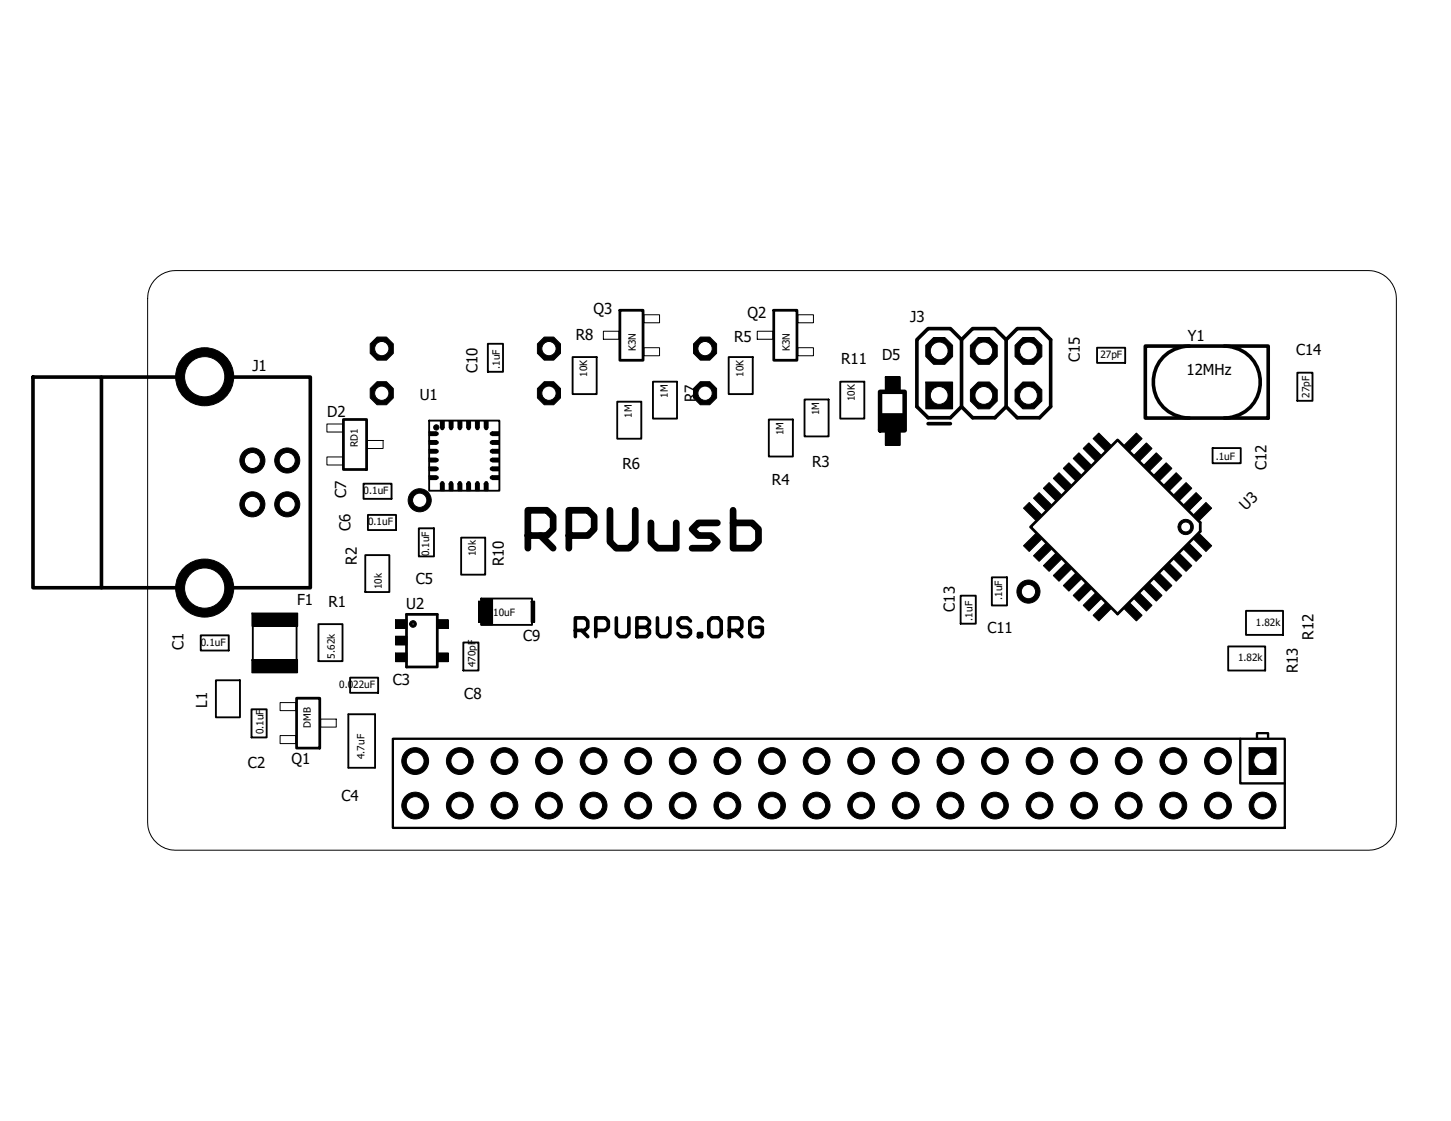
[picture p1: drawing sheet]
<svg xmlns="http://www.w3.org/2000/svg" width="279mm" height="216mm" viewBox="0 0 279 216" stroke-linecap="round" stroke-linejoin="round" font-family="sans-serif">
<path d="M6 51.8l267.4 112.3M273.4 51.8l-267.4 112.3" fill="none" stroke="#fff" stroke-width=".19"/>
<path d="M117.5 98.3v6.1l1.2 1.2h2.4l1.2-1.2v-6.1M141.2 98.3v7.3h3.6l1.3-1.2v-2.5l-1.3-1.2h-3.6M101.6 103.1h3.7l1.2-1.2v-2.4l-1.2-1.2h-3.7v7.3M104.1 103.1l2.4 2.5M109.5 103.1h3.7l1.2-1.2v-2.4l-1.2-1.2h-3.7v7.3M125.3 100.7v3.7l1.3 1.2h3.6v-4.9M138.1 100.7h-3.6l-1.2 1.2 1.2 1.2h2.4l1.2 1.3-1.2 1.2h-3.6" fill="none" stroke="#000" stroke-width="1.3"/>
<g fill="none" stroke="#000" stroke-width=".7">
<path d="M6.3 72.6h13.2v40.6h-13.2zM19.5 72.6h40.3v40.6h-40.3M176.6 65.4l2.1-2.1h4.3l2.1 2.1 2.2-2.1h4.3l2.1 2.1 2.2-2.1h4.3l2.1 2.1v12.9l-2.1 2.2h-4.3l-2.2-2.2-2.1 2.2h-4.3l-2.2-2.2-2.1 2.2h-4.3l-2.1-2.2zM185.1 65.4v12.9M193.7 65.4v12.9M220.5 66.7h23.7v13.8h-23.7zM229 66.7a6.9 6.9 0 0 0-6.9 6.9 6.9 6.9 0 0 0 6.9 6.9M235.8 66.7a6.9 6.9 0 0 1 6.9 6.9 6.9 6.9 0 0 1-6.9 6.9M178.7 81.6h4.3M118.7 119v3l.6 .6h1.2l.6-.6v-3M122.6 119h1.8l.7 .6v.6l-.7 .6 .7 .6v.6l-.7 .6h-1.8zM126.6 119v3l.6 .6h1.2l.6-.6v-3"/>
<path d="M132.9 119.6l-.5-.6h-1.3l-.5 .6v.6l.5 .6h1.3l.5 .6v.6l-.5 .6h-1.3l-.5-.6M137.1 119h1.2l.6 .6v2.4l-.6 .6h-1.2l-.6-.6v-2.4zM146.8 119.6l-.6-.6h-1.2l-.6 .6v2.4l.6 .6h1.2l.6-.6v-1.2h-1.2M110.8 121.4h1.8l.6-.6v-1.2l-.6-.6h-1.8v3.6M112 121.4l1.2 1.2M114.7 121.4h1.8l.6-.6v-1.2l-.6-.6h-1.8v3.6M122.6 120.8h1.8M134.5 122h.6v.6h-.6zM140.4 121.4h1.8l.6-.6v-1.2l-.6-.6h-1.8v3.6M141.6 121.4l1.2 1.2"/>
</g>
<g fill="none" stroke="#000" stroke-width=".36">
<path d="M93.9 66.2h3v5.4h-3zM110.3 68.8h4.6v7.1h-4.6zM118.9 77.4h4.6v7.1h-4.6zM125.7 73.5h4.7v7.1h-4.7zM140.3 68.8h4.6v7.1h-4.6zM154.9 76.9h4.7v7.2h-4.7zM161.8 73.5h4.6v7.1h-4.6zM211.2 67h5.5v2.9h-5.5zM249.8 71.8h2.9v5.4h-2.9zM70 93.2h5.4v2.9h-5.4zM70.8 99.2h5.5v2.9h-5.5zM82.6 81h13.6v13.5h-13.6z"/>
<path d="M148 80.8h4.7v7.1h-4.7zM233.5 86.3h5.4v2.9h-5.4zM70.3 106.9h4.7v7.1h-4.7zM80.6 101.7h3v5.5h-3zM88.8 103.5h4.6v7.2h-4.6zM92.6 115.3h9.8v5.1h-9.8zM185 114.7h2.9v5.4h-2.9zM191 111.2h2.9v5.4h-2.9zM239.9 117.6h7.2v4.7h-7.2zM38.7 122.4h5.3v2.9h-5.3zM41.6 131h4.6v7.2h-4.6zM48.4 136.6h3v5.4h-3z"/>
<path d="M48.7 120.6v6.5M57.1 120.6v6.5M61.3 120.2h4.7v7.1h-4.7zM67.1 137.6h5.1v10.3h-5.1zM67.4 130.5h5.4v2.9h-5.4zM89.2 123.7h2.9v5.4h-2.9zM236.5 124.5h7.1v4.6h-7.1z"/>
</g>
<g fill="#000">
<path d="M169.5 79.7h4.5v3h-4.5zM170.5 72.6h2.9v2.5h-2.9zM178.3 73.6h5.1v5.1h-5.1zM82.6 88.2h1.4v.8h-1.4zM82.6 84.8h1.4v.8h-1.4zM82.6 83.1h1.4v.8h-1.4zM82.6 89.9h1.4v.8h-1.4zM82.6 91.6h1.4v.8h-1.4zM82.6 86.5h1.4v.8h-1.4zM84.8 93.1h.8v1.4h-.8zM84.8 81h.8v1.4h-.8zM86.5 93.1h.7v1.4h-.7z"/>
<path d="M86.5 81h.7v1.4h-.7zM88.2 93.1h.7v1.4h-.7zM88.2 81h.7v1.4h-.7zM89.9 93.1h.7v1.4h-.7zM89.9 81h.7v1.4h-.7zM91.5 93.1h.8v1.4h-.8zM91.5 81h.8v1.4h-.8zM93.2 93.1h.8v1.4h-.8zM93.2 81h.8v1.4h-.8zM94.8 91.6h1.4v.8h-1.4zM94.8 89.9h1.4v.8h-1.4zM94.8 88.2h1.4v.8h-1.4z"/>
<path d="M94.8 86.5h1.4v.8h-1.4zM94.8 84.8h1.4v.8h-1.4zM94.8 83.1h1.4v.8h-1.4zM170.5 83.2h2.9v2.6h-2.9zM48.5 118.1h8.8v2.5h-8.8zM76.2 119.3h2.2v1.7h-2.2zM84.1 119.3h2.2v1.7h-2.2zM92.1 115.8h.7v4h-.7zM92.6 115.3h2.2v5.1h-2.2zM102.3 115.8h.7v4h-.7zM48.5 127h8.8v2.6h-8.8zM76.2 122.5h2.2v1.7h-2.2z"/>
<path d="M76.2 125.8h2.2v1.6h-2.2zM84.1 125.8h2.2v1.6h-2.2z"/>
</g>
<g fill="none" stroke="#000" stroke-width=".19">
<path d="M116.2 63.8h3v1.5h-3zM124 67h3v1.5h-3zM124 60.6h3v1.6h-3zM145.8 63.8h3v1.5h-3zM153.6 67h3v1.5h-3zM153.6 60.6h3v1.6h-3zM169.5 79.7h4.5v3h-4.5zM169.5 79.7h.1M170.5 72.6h2.9v2.5h-2.9zM170.5 72.6h.1M178.3 73.6h5.1v5.1h-5.1zM178.3 73.6h.1"/>
<path d="M62.9 88h3.1v1.6h-3.1zM62.9 81.7h3.1v1.5h-3.1zM70.8 84.8h3v1.6h-3zM82.6 88.2h1.4v.8h-1.4zM82.6 88.2h.1M82.6 84.8h1.4v.8h-1.4zM82.6 84.8h.1M82.6 83.1h1.4v.8h-1.4zM82.6 83.1h.1M82.6 89.9h1.4v.8h-1.4zM82.6 89.9h.1M82.6 91.6h1.4v.8h-1.4z"/>
<path d="M82.6 91.6h.1M82.6 86.5h1.4v.8h-1.4zM82.6 86.5h.1M84.8 93.1h.8v1.4h-.8zM84.8 93.1h.1M84.8 81h.8v1.4h-.8zM84.8 81h.1M86.5 93.1h.7v1.4h-.7zM86.5 93.1h.1M86.5 81h.7v1.4h-.7zM86.5 81h.1M88.2 93.1h.7v1.4h-.7z"/>
<path d="M88.2 93.1h.1M88.2 81h.7v1.4h-.7zM88.2 81h.1M89.9 93.1h.7v1.4h-.7zM89.9 93.1h.1M89.9 81h.7v1.4h-.7zM89.9 81h.1M91.5 93.1h.8v1.4h-.8zM91.5 93.1h.1M91.5 81h.8v1.4h-.8zM91.5 81h.1M93.2 93.1h.8v1.4h-.8z"/>
<path d="M93.2 93.1h.1M93.2 81h.8v1.4h-.8zM93.2 81h.1M94.8 91.6h1.4v.8h-1.4zM94.8 91.6h.1M94.8 89.9h1.4v.8h-1.4zM94.8 89.9h.1M94.8 88.2h1.4v.8h-1.4zM94.8 88.2h.1M94.8 86.5h1.4v.8h-1.4zM94.8 86.5h.1M94.8 84.8h1.4v.8h-1.4z"/>
<path d="M94.8 84.8h.1M94.8 83.1h1.4v.8h-1.4zM94.8 83.1h.1M170.5 83.2h2.9v2.6h-2.9zM170.5 83.2h.1M197.1 97.9l1.1-1.1 2.4 2.3-1.1 1.1zM199 95.9l1.1-1 2.4 2.3-1.1 1.1zM202 92.9l2.4 2.4-1.1 1.1-2.4-2.4zM202.8 92.1l1.1-1.1 2.4 2.4-1.1 1.1zM204.7 90.2l1.1-1.1 2.4 2.4-1.1 1.1zM206.7 88.3l1.1-1.1 2.3 2.4-1.1 1.1zM208.6 86.4l1.1-1.1 2.3 2.4-1.1 1.1z"/>
<path d="M210.5 84.5l1.1-1.1 2.3 2.3-1 1.1zM216.5 85.7l2.3-2.3 1.1 1.1-2.3 2.3zM220.3 89.6l2.4-2.4 1.1 1.1-2.4 2.4zM220.7 85.3l1.1 1.1-2.3 2.4-1.1-1.1zM222.2 91.5l2.4-2.4 1.1 1.1-2.4 2.4zM226 95.3l2.4-2.4 1.1 1.1-2.4 2.4zM226.5 91l1.1 1.1-2.4 2.4-1.1-1.1zM227.9 97.2l2.4-2.3 1.1 1-2.4 2.4zM229.8 99.1l2.4-2.3 1.1 1.1-2.4 2.3zM48.5 118.1h8.8v2.5h-8.8zM48.5 118.1h.1M76.2 119.3h2.2v1.7h-2.2z"/>
<path d="M76.2 119.3h.1M79.1 119.7a.65 .65 0 0 1 1 .2 .65 .65 0 0 1-.4 .9 .65 .65 0 0 1-.8-.6h.4a.21 .21 0 0 1 .3-.2 .21 .21 0 0 1 .1 .3 .21 .21 0 0 1-.4 0l-.4-.1zM84.1 119.3h2.2v1.7h-2.2zM84.1 119.3h.1M92.1 115.8h.7v4h-.7zM92.1 115.8h.1M92.6 115.3h2.2v5.1h-2.2zM92.6 115.3h.1M102.3 115.8h.7v4h-.7zM102.3 115.8h.1M197.1 105.1l2.4-2.3 1.1 1-2.4 2.4zM199 107l2.4-2.3 1.1 1.1-2.4 2.3z"/>
<path d="M202.8 110.8l2.4-2.3 1.1 1.1-2.4 2.4zM203.3 106.6l1.1 1.1-2.4 2.3-1.1-1.1zM206.7 114.7l2.3-2.4 1.1 1.1-2.3 2.4zM207.1 110.4l1.1 1.1-2.4 2.4-1.1-1.1zM208.6 116.6l2.3-2.4 1.1 1.1-2.3 2.4zM210.5 118.5l2.4-2.4 1 1.1-2.3 2.4zM217.6 116.1l2.3 2.4-1.1 1.1-2.3-2.4zM218.4 115.3l1.1-1.1 2.3 2.4-1.1 1.1zM220.3 113.4l1.1-1.1 2.4 2.4-1.1 1.1zM223.3 110.4l2.4 2.4-1.1 1.1-2.4-2.4zM224.1 109.6l1.1-1.1 2.4 2.3-1.1 1.2zM226 107.7l1.1-1.1 2.4 2.3-1.1 1.1z"/>
<path d="M227.4 100.4a1.47 1.47 0 0 1 2.2 .5 1.47 1.47 0 0 1-1 2 1.47 1.47 0 0 1-1.8-1.4h.6a.96 .96 0 0 1 1.3-.9 .96 .96 0 0 1 .2 1.6 .96 .96 0 0 1-1.5-.5v-.2h-.6l.2-.7zM229 104.7l2.4 2.3-1.1 1.1-2.4-2.3zM229.8 103.8l1.1-1 2.4 2.3-1.1 1.1zM48.5 127h8.8v2.6h-8.8zM48.5 127h.1M53.9 135.3h3v1.6h-3zM61.7 138.5h3v1.5h-3zM76.2 122.5h2.2v1.7h-2.2zM76.2 122.5h.1M76.2 125.8h2.2v1.6h-2.2zM76.2 125.8h.1M84.1 125.8h2.2v1.6h-2.2z"/>
<path d="M84.1 125.8h.1M53.9 141.7h3v1.5h-3z"/>
<circle cx="84" cy="82.3" r=".51"/>
</g>
<path d="M119.4 59.8h4.4v9.6h-4.4zM149 59.8h4.5v9.6h-4.5zM66.1 80.8h4.5v9.6h-4.5zM78.3 118.3h5.9v10.2h-5.9zM198.4 101.5l16.8-16.8 15.9 15.9v1.7l-15.9 16zM57.1 134.5h4.5v9.6h-4.5z" fill="none" stroke="#000" stroke-width=".53"/>
<g fill="#000">
<path d="M197.1 97.9l1.1-1.1 2.4 2.3-1.1 1.1z" fill-rule="evenodd"/>
<path d="M199 95.9l1.1-1 2.4 2.3-1.1 1.1z" fill-rule="evenodd"/>
<path d="M202 92.9l2.4 2.4-1.1 1.1-2.4-2.4z" fill-rule="evenodd"/>
<path d="M202.8 92.1l1.1-1.1 2.4 2.4-1.1 1.1z" fill-rule="evenodd"/>
<path d="M204.7 90.2l1.1-1.1 2.4 2.4-1.1 1.1z" fill-rule="evenodd"/>
<path d="M206.7 88.3l1.1-1.1 2.3 2.4-1.1 1.1z" fill-rule="evenodd"/>
<path d="M208.6 86.4l1.1-1.1 2.3 2.4-1.1 1.1z" fill-rule="evenodd"/>
<path d="M210.5 84.5l1.1-1.1 2.3 2.3-1 1.1z" fill-rule="evenodd"/>
<path d="M216.5 85.7l2.3-2.3 1.1 1.1-2.3 2.3z" fill-rule="evenodd"/>
<path d="M220.7 85.3l1.1 1.1-2.3 2.4-1.1-1.1z" fill-rule="evenodd"/>
<path d="M220.3 89.6l2.4-2.4 1.1 1.1-2.4 2.4z" fill-rule="evenodd"/>
<path d="M222.2 91.5l2.4-2.4 1.1 1.1-2.4 2.4z" fill-rule="evenodd"/>
<path d="M226.5 91l1.1 1.1-2.4 2.4-1.1-1.1z" fill-rule="evenodd"/>
<path d="M226 95.3l2.4-2.4 1.1 1.1-2.4 2.4z" fill-rule="evenodd"/>
<path d="M227.9 97.2l2.4-2.3 1.1 1-2.4 2.4z" fill-rule="evenodd"/>
<path d="M229.8 99.1l2.4-2.3 1.1 1.1-2.4 2.3z" fill-rule="evenodd"/>
<path d="M197.1 105.1l2.4-2.3 1.1 1-2.4 2.4z" fill-rule="evenodd"/>
<path d="M199 107l2.4-2.3 1.1 1.1-2.4 2.3z" fill-rule="evenodd"/>
<path d="M203.3 106.6l1.1 1.1-2.4 2.3-1.1-1.1z" fill-rule="evenodd"/>
<path d="M202.8 110.8l2.4-2.3 1.1 1.1-2.4 2.4z" fill-rule="evenodd"/>
<path d="M207.1 110.4l1.1 1.1-2.4 2.4-1.1-1.1z" fill-rule="evenodd"/>
<path d="M206.7 114.7l2.3-2.4 1.1 1.1-2.3 2.4z" fill-rule="evenodd"/>
<path d="M208.6 116.6l2.3-2.4 1.1 1.1-2.3 2.4z" fill-rule="evenodd"/>
<path d="M210.5 118.5l2.4-2.4 1 1.1-2.3 2.4z" fill-rule="evenodd"/>
<path d="M217.6 116.1l2.3 2.4-1.1 1.1-2.3-2.4z" fill-rule="evenodd"/>
<path d="M218.4 115.3l1.1-1.1 2.3 2.4-1.1 1.1z" fill-rule="evenodd"/>
<path d="M220.3 113.4l1.1-1.1 2.4 2.4-1.1 1.1z" fill-rule="evenodd"/>
<path d="M223.3 110.4l2.4 2.4-1.1 1.1-2.4-2.4z" fill-rule="evenodd"/>
<path d="M224.1 109.6l1.1-1.1 2.4 2.3-1.1 1.2z" fill-rule="evenodd"/>
<path d="M226 107.7l1.1-1.1 2.4 2.3-1.1 1.1z" fill-rule="evenodd"/>
<path d="M227.4 100.4a1.47 1.47 0 0 1 2.2 .5 1.47 1.47 0 0 1-1 2 1.47 1.47 0 0 1-1.8-1.4h.6a.96 .96 0 0 1 1.3-.9 .96 .96 0 0 1 .2 1.6 .96 .96 0 0 1-1.5-.5v-.2h-.6l.2-.7z" fill-rule="evenodd"/>
<path d="M229 104.7l2.4 2.3-1.1 1.1-2.4-2.3z" fill-rule="evenodd"/>
<path d="M229.8 103.8l1.1-1 2.4 2.3-1.1 1.1z" fill-rule="evenodd"/>
<path d="M79.1 119.7a.65 .65 0 0 1 1 .2 .65 .65 0 0 1-.4 .9 .65 .65 0 0 1-.8-.6h.4a.21 .21 0 0 1 .3-.2 .21 .21 0 0 1 .1 .3 .21 .21 0 0 1-.4 0l-.4-.1z" fill-rule="evenodd"/>
<circle cx="84" cy="82.3" r=".51"/>
</g>
<path d="M169.5 75.5h4.7v7.4h-4.7z" fill="none" stroke="#000" stroke-width=".87"/>
<g fill="none" stroke="#000" stroke-width=".42">
<path d="M84.1 86.7l.2 .2-.2 .2M84.1 85l.2 .2-.2 .2M84.1 83.4l.2 .1-.2 .2M84.1 88.4l.2 .2-.2 .2M84.1 90.1l.2 .2-.2 .2M84.1 91.8l.2 .2-.2 .2M85 82.5l.2 .2 .2-.2M85 93l.2-.1 .2 .1M86.7 82.5l.2 .2 .1-.2M86.7 93l.2-.1 .1 .1M88.4 82.5l.2 .2 .1-.2M88.4 93l.2-.1 .1 .1"/>
<path d="M90.1 82.5l.1 .2 .2-.2M90.1 93l.1-.1 .2 .1M91.7 93l.2-.1 .2 .1M91.7 82.5l.2 .2 .2-.2M93.4 93l.2-.1 .2 .1M93.4 82.5l.2 .2 .2-.2M94.7 91.8l-.2 .2 .2 .2M94.7 90.1l-.2 .2 .2 .2M94.7 88.4l-.2 .2 .2 .2M94.7 86.7l-.2 .2 .2 .2M94.7 85l-.2 .2 .2 .2M94.7 83.4l-.2 .1 .2 .2"/>
</g>
<path d="M75.6 142.3h171.8v17.1h-171.8zM238.8 142.3v8.6h8.6M242 142.3v-1.1h2.2v1.1" fill="none" stroke="#000" stroke-width=".44"/>
<circle cx="180.8" cy="76.2" r="1.72" fill="#fff"/>
<g fill="none" stroke="#000" stroke-width=".19">
<circle cx="180.8" cy="76.2" r="1.72"/>
<circle cx="180.8" cy="67.6" r="2.8"/>
</g>
<circle cx="180.8" cy="67.6" r="2.8" fill="#000"/>
<circle cx="180.8" cy="67.6" r="1.72" fill="#fff"/>
<g fill="none" stroke="#000" stroke-width=".19">
<circle cx="180.8" cy="67.6" r="1.72"/>
<circle cx="189.4" cy="76.2" r="2.8"/>
</g>
<circle cx="189.4" cy="76.2" r="2.8" fill="#000"/>
<circle cx="189.4" cy="76.2" r="1.72" fill="#fff"/>
<g fill="none" stroke="#000" stroke-width=".19">
<circle cx="189.4" cy="76.2" r="1.72"/>
<circle cx="189.4" cy="67.6" r="2.8"/>
</g>
<circle cx="189.4" cy="67.6" r="2.8" fill="#000"/>
<circle cx="189.4" cy="67.6" r="1.72" fill="#fff"/>
<g fill="none" stroke="#000" stroke-width=".19">
<circle cx="189.4" cy="67.6" r="1.72"/>
<circle cx="198" cy="76.2" r="2.8"/>
</g>
<circle cx="198" cy="76.2" r="2.8" fill="#000"/>
<circle cx="198" cy="76.2" r="1.72" fill="#fff"/>
<g fill="none" stroke="#000" stroke-width=".19">
<circle cx="198" cy="76.2" r="1.72"/>
<circle cx="198" cy="67.6" r="2.8"/>
</g>
<circle cx="198" cy="67.6" r="2.8" fill="#000"/>
<circle cx="198" cy="67.6" r="1.72" fill="#fff"/>
<g fill="none" stroke="#000" stroke-width=".19">
<circle cx="198" cy="67.6" r="1.72"/>
<circle cx="55.3" cy="97.1" r="2.41"/>
</g>
<circle cx="55.3" cy="97.1" r="2.41" fill="#000"/>
<circle cx="55.3" cy="97.1" r="1.54" fill="#fff"/>
<g fill="none" stroke="#000" stroke-width=".19">
<circle cx="55.3" cy="88.7" r="2.41"/>
<circle cx="55.3" cy="97.1" r="1.54"/>
</g>
<circle cx="55.3" cy="88.7" r="2.41" fill="#000"/>
<circle cx="55.3" cy="88.7" r="1.54" fill="#fff"/>
<g fill="none" stroke="#000" stroke-width=".19">
<circle cx="48.6" cy="88.7" r="2.41"/>
<circle cx="55.3" cy="88.7" r="1.54"/>
</g>
<circle cx="48.6" cy="88.7" r="2.41" fill="#000"/>
<circle cx="48.6" cy="88.7" r="1.54" fill="#fff"/>
<g fill="none" stroke="#000" stroke-width=".19">
<circle cx="48.6" cy="97.1" r="2.41"/>
<circle cx="48.6" cy="88.7" r="1.54"/>
</g>
<circle cx="48.6" cy="97.1" r="2.41" fill="#000"/>
<circle cx="48.6" cy="97.1" r="1.54" fill="#fff"/>
<g fill="none" stroke="#000" stroke-width=".19">
<circle cx="48.6" cy="97.1" r="1.54"/>
<circle cx="39.4" cy="113.3" r="5.6"/>
</g>
<circle cx="39.4" cy="113.3" r="5.6" fill="#000"/>
<circle cx="39.4" cy="113.3" r="3.9" fill="#fff"/>
<g fill="none" stroke="#000" stroke-width=".19">
<circle cx="39.4" cy="72.6" r="5.6"/>
<circle cx="39.4" cy="113.3" r="3.9"/>
</g>
<circle cx="39.4" cy="72.6" r="5.6" fill="#000"/>
<circle cx="39.4" cy="72.6" r="3.9" fill="#fff"/>
<g fill="none" stroke="#000" stroke-width=".19">
<circle cx="39.4" cy="72.6" r="3.9"/>
<circle cx="80.8" cy="96.4" r="2.22"/>
</g>
<circle cx="80.8" cy="96.4" r="2.22" fill="#000"/>
<circle cx="80.8" cy="96.4" r="1.38" fill="#fff"/>
<g fill="none" stroke="#000" stroke-width=".19">
<circle cx="80.8" cy="96.4" r="1.38"/>
<circle cx="198" cy="113.9" r="2.22"/>
</g>
<circle cx="198" cy="113.9" r="2.22" fill="#000"/>
<circle cx="198" cy="113.9" r="1.38" fill="#fff"/>
<g fill="none" stroke="#000" stroke-width=".19">
<circle cx="73.5" cy="67.1" r="2.4"/>
<circle cx="198" cy="113.9" r="1.38"/>
</g>
<circle cx="73.5" cy="67.1" r="2.4" fill="#000"/>
<circle cx="73.5" cy="67.1" r="1.38" fill="#fff"/>
<g fill="none" stroke="#000" stroke-width=".19">
<circle cx="73.5" cy="67.1" r="1.38"/>
<circle cx="73.5" cy="75.7" r="2.4"/>
</g>
<circle cx="73.5" cy="75.7" r="2.4" fill="#000"/>
<circle cx="73.5" cy="75.7" r="1.38" fill="#fff"/>
<g fill="none" stroke="#000" stroke-width=".19">
<path d="M240.5 144h5.2v5.2h-5.2zM240.5 144h.1"/>
<circle cx="73.5" cy="75.7" r="1.38"/>
</g>
<path d="M240.5 144h5.2v5.2h-5.2z" fill="#000"/>
<circle cx="243.1" cy="146.6" r="1.72" fill="#fff"/>
<g fill="none" stroke="#000" stroke-width=".19">
<circle cx="243.1" cy="146.6" r="1.72"/>
<circle cx="243.1" cy="155.2" r="2.58"/>
</g>
<circle cx="243.1" cy="155.2" r="2.58" fill="#000"/>
<circle cx="243.1" cy="155.2" r="1.72" fill="#fff"/>
<g fill="none" stroke="#000" stroke-width=".19">
<circle cx="234.5" cy="146.6" r="2.58"/>
<circle cx="243.1" cy="155.2" r="1.72"/>
</g>
<circle cx="234.5" cy="146.6" r="2.58" fill="#000"/>
<circle cx="234.5" cy="146.6" r="1.72" fill="#fff"/>
<g fill="none" stroke="#000" stroke-width=".19">
<circle cx="234.5" cy="146.6" r="1.72"/>
<circle cx="234.5" cy="155.2" r="2.58"/>
</g>
<circle cx="234.5" cy="155.2" r="2.58" fill="#000"/>
<circle cx="234.5" cy="155.2" r="1.72" fill="#fff"/>
<g fill="none" stroke="#000" stroke-width=".19">
<circle cx="225.9" cy="146.6" r="2.58"/>
<circle cx="234.5" cy="155.2" r="1.72"/>
</g>
<circle cx="225.9" cy="146.6" r="2.58" fill="#000"/>
<circle cx="225.9" cy="146.6" r="1.72" fill="#fff"/>
<g fill="none" stroke="#000" stroke-width=".19">
<circle cx="225.9" cy="146.6" r="1.72"/>
<circle cx="225.9" cy="155.2" r="2.58"/>
</g>
<circle cx="225.9" cy="155.2" r="2.58" fill="#000"/>
<circle cx="225.9" cy="155.2" r="1.72" fill="#fff"/>
<g fill="none" stroke="#000" stroke-width=".19">
<circle cx="217.3" cy="146.6" r="2.58"/>
<circle cx="225.9" cy="155.2" r="1.72"/>
</g>
<circle cx="217.3" cy="146.6" r="2.58" fill="#000"/>
<circle cx="217.3" cy="146.6" r="1.72" fill="#fff"/>
<g fill="none" stroke="#000" stroke-width=".19">
<circle cx="217.3" cy="146.6" r="1.72"/>
<circle cx="217.3" cy="155.2" r="2.58"/>
</g>
<circle cx="217.3" cy="155.2" r="2.58" fill="#000"/>
<circle cx="217.3" cy="155.2" r="1.72" fill="#fff"/>
<g fill="none" stroke="#000" stroke-width=".19">
<circle cx="208.8" cy="146.6" r="2.58"/>
<circle cx="217.3" cy="155.2" r="1.72"/>
</g>
<circle cx="208.8" cy="146.6" r="2.58" fill="#000"/>
<circle cx="208.8" cy="146.6" r="1.72" fill="#fff"/>
<g fill="none" stroke="#000" stroke-width=".19">
<circle cx="208.8" cy="146.6" r="1.72"/>
<circle cx="208.8" cy="155.2" r="2.58"/>
</g>
<circle cx="208.8" cy="155.2" r="2.58" fill="#000"/>
<circle cx="208.8" cy="155.2" r="1.72" fill="#fff"/>
<g fill="none" stroke="#000" stroke-width=".19">
<circle cx="200.2" cy="146.6" r="2.58"/>
<circle cx="208.8" cy="155.2" r="1.72"/>
</g>
<circle cx="200.2" cy="146.6" r="2.58" fill="#000"/>
<circle cx="200.2" cy="146.6" r="1.72" fill="#fff"/>
<g fill="none" stroke="#000" stroke-width=".19">
<circle cx="200.2" cy="146.6" r="1.72"/>
<circle cx="200.2" cy="155.2" r="2.58"/>
</g>
<circle cx="200.2" cy="155.2" r="2.58" fill="#000"/>
<circle cx="200.2" cy="155.2" r="1.72" fill="#fff"/>
<g fill="none" stroke="#000" stroke-width=".19">
<circle cx="191.6" cy="146.6" r="2.58"/>
<circle cx="200.2" cy="155.2" r="1.72"/>
</g>
<circle cx="191.6" cy="146.6" r="2.58" fill="#000"/>
<circle cx="191.6" cy="146.6" r="1.72" fill="#fff"/>
<g fill="none" stroke="#000" stroke-width=".19">
<circle cx="191.6" cy="146.6" r="1.72"/>
<circle cx="191.6" cy="155.2" r="2.58"/>
</g>
<circle cx="191.6" cy="155.2" r="2.58" fill="#000"/>
<circle cx="191.6" cy="155.2" r="1.72" fill="#fff"/>
<g fill="none" stroke="#000" stroke-width=".19">
<circle cx="183" cy="146.6" r="2.58"/>
<circle cx="191.6" cy="155.2" r="1.72"/>
</g>
<circle cx="183" cy="146.6" r="2.58" fill="#000"/>
<circle cx="183" cy="146.6" r="1.72" fill="#fff"/>
<g fill="none" stroke="#000" stroke-width=".19">
<circle cx="183" cy="146.6" r="1.72"/>
<circle cx="183" cy="155.2" r="2.58"/>
</g>
<circle cx="183" cy="155.2" r="2.58" fill="#000"/>
<circle cx="183" cy="155.2" r="1.72" fill="#fff"/>
<g fill="none" stroke="#000" stroke-width=".19">
<circle cx="174.4" cy="146.6" r="2.58"/>
<circle cx="183" cy="155.2" r="1.72"/>
</g>
<circle cx="174.4" cy="146.6" r="2.58" fill="#000"/>
<circle cx="174.4" cy="146.6" r="1.72" fill="#fff"/>
<g fill="none" stroke="#000" stroke-width=".19">
<circle cx="174.4" cy="146.6" r="1.72"/>
<circle cx="174.4" cy="155.2" r="2.58"/>
</g>
<circle cx="174.4" cy="155.2" r="2.58" fill="#000"/>
<circle cx="174.4" cy="155.2" r="1.72" fill="#fff"/>
<g fill="none" stroke="#000" stroke-width=".19">
<circle cx="165.8" cy="146.6" r="2.58"/>
<circle cx="174.4" cy="155.2" r="1.72"/>
</g>
<circle cx="165.8" cy="146.6" r="2.58" fill="#000"/>
<circle cx="165.8" cy="146.6" r="1.72" fill="#fff"/>
<g fill="none" stroke="#000" stroke-width=".19">
<circle cx="165.8" cy="146.6" r="1.72"/>
<circle cx="165.8" cy="155.2" r="2.58"/>
</g>
<circle cx="165.8" cy="155.2" r="2.58" fill="#000"/>
<circle cx="165.8" cy="155.2" r="1.72" fill="#fff"/>
<g fill="none" stroke="#000" stroke-width=".19">
<circle cx="157.2" cy="146.6" r="2.58"/>
<circle cx="165.8" cy="155.2" r="1.72"/>
</g>
<circle cx="157.2" cy="146.6" r="2.58" fill="#000"/>
<circle cx="157.2" cy="146.6" r="1.72" fill="#fff"/>
<g fill="none" stroke="#000" stroke-width=".19">
<circle cx="157.2" cy="146.6" r="1.72"/>
<circle cx="157.2" cy="155.2" r="2.58"/>
</g>
<circle cx="157.2" cy="155.2" r="2.58" fill="#000"/>
<circle cx="157.2" cy="155.2" r="1.72" fill="#fff"/>
<g fill="none" stroke="#000" stroke-width=".19">
<circle cx="148.7" cy="146.6" r="2.58"/>
<circle cx="157.2" cy="155.2" r="1.72"/>
</g>
<circle cx="148.7" cy="146.6" r="2.58" fill="#000"/>
<circle cx="148.7" cy="146.6" r="1.72" fill="#fff"/>
<g fill="none" stroke="#000" stroke-width=".19">
<circle cx="148.7" cy="146.6" r="1.72"/>
<circle cx="148.7" cy="155.2" r="2.58"/>
</g>
<circle cx="148.7" cy="155.2" r="2.58" fill="#000"/>
<circle cx="148.7" cy="155.2" r="1.72" fill="#fff"/>
<g fill="none" stroke="#000" stroke-width=".19">
<circle cx="140.1" cy="146.6" r="2.58"/>
<circle cx="148.7" cy="155.2" r="1.72"/>
</g>
<circle cx="140.1" cy="146.6" r="2.58" fill="#000"/>
<circle cx="140.1" cy="146.6" r="1.72" fill="#fff"/>
<g fill="none" stroke="#000" stroke-width=".19">
<circle cx="140.1" cy="146.6" r="1.72"/>
<circle cx="140.1" cy="155.2" r="2.58"/>
</g>
<circle cx="140.1" cy="155.2" r="2.58" fill="#000"/>
<circle cx="140.1" cy="155.2" r="1.72" fill="#fff"/>
<g fill="none" stroke="#000" stroke-width=".19">
<circle cx="131.5" cy="146.6" r="2.58"/>
<circle cx="140.1" cy="155.2" r="1.72"/>
</g>
<circle cx="131.5" cy="146.6" r="2.58" fill="#000"/>
<circle cx="131.5" cy="146.6" r="1.72" fill="#fff"/>
<g fill="none" stroke="#000" stroke-width=".19">
<circle cx="131.5" cy="146.6" r="1.72"/>
<circle cx="131.5" cy="155.2" r="2.58"/>
</g>
<circle cx="131.5" cy="155.2" r="2.58" fill="#000"/>
<circle cx="131.5" cy="155.2" r="1.72" fill="#fff"/>
<g fill="none" stroke="#000" stroke-width=".19">
<circle cx="122.9" cy="146.6" r="2.58"/>
<circle cx="131.5" cy="155.2" r="1.72"/>
</g>
<circle cx="122.9" cy="146.6" r="2.58" fill="#000"/>
<circle cx="122.9" cy="146.6" r="1.72" fill="#fff"/>
<g fill="none" stroke="#000" stroke-width=".19">
<circle cx="122.9" cy="146.6" r="1.72"/>
<circle cx="122.9" cy="155.2" r="2.58"/>
</g>
<circle cx="122.9" cy="155.2" r="2.58" fill="#000"/>
<circle cx="122.9" cy="155.2" r="1.72" fill="#fff"/>
<g fill="none" stroke="#000" stroke-width=".19">
<circle cx="114.3" cy="146.6" r="2.58"/>
<circle cx="122.9" cy="155.2" r="1.72"/>
</g>
<circle cx="114.3" cy="146.6" r="2.58" fill="#000"/>
<circle cx="114.3" cy="146.6" r="1.72" fill="#fff"/>
<g fill="none" stroke="#000" stroke-width=".19">
<circle cx="114.3" cy="146.6" r="1.72"/>
<circle cx="114.3" cy="155.2" r="2.58"/>
</g>
<circle cx="114.3" cy="155.2" r="2.58" fill="#000"/>
<circle cx="114.3" cy="155.2" r="1.72" fill="#fff"/>
<g fill="none" stroke="#000" stroke-width=".19">
<circle cx="105.7" cy="146.6" r="2.58"/>
<circle cx="114.3" cy="155.2" r="1.72"/>
</g>
<circle cx="105.7" cy="146.6" r="2.58" fill="#000"/>
<circle cx="105.7" cy="146.6" r="1.72" fill="#fff"/>
<g fill="none" stroke="#000" stroke-width=".19">
<circle cx="105.7" cy="146.6" r="1.72"/>
<circle cx="105.7" cy="155.2" r="2.58"/>
</g>
<circle cx="105.7" cy="155.2" r="2.58" fill="#000"/>
<circle cx="105.7" cy="155.2" r="1.72" fill="#fff"/>
<g fill="none" stroke="#000" stroke-width=".19">
<circle cx="97.1" cy="146.6" r="2.58"/>
<circle cx="105.7" cy="155.2" r="1.72"/>
</g>
<circle cx="97.1" cy="146.6" r="2.58" fill="#000"/>
<circle cx="97.1" cy="146.6" r="1.72" fill="#fff"/>
<g fill="none" stroke="#000" stroke-width=".19">
<circle cx="97.1" cy="146.6" r="1.72"/>
<circle cx="97.1" cy="155.2" r="2.58"/>
</g>
<circle cx="97.1" cy="155.2" r="2.58" fill="#000"/>
<circle cx="97.1" cy="155.2" r="1.72" fill="#fff"/>
<g fill="none" stroke="#000" stroke-width=".19">
<circle cx="88.5" cy="146.6" r="2.58"/>
<circle cx="97.1" cy="155.2" r="1.72"/>
</g>
<circle cx="88.5" cy="146.6" r="2.58" fill="#000"/>
<circle cx="88.5" cy="146.6" r="1.72" fill="#fff"/>
<g fill="none" stroke="#000" stroke-width=".19">
<circle cx="88.5" cy="146.6" r="1.72"/>
<circle cx="88.5" cy="155.2" r="2.58"/>
</g>
<circle cx="88.5" cy="155.2" r="2.58" fill="#000"/>
<circle cx="88.5" cy="155.2" r="1.72" fill="#fff"/>
<g fill="none" stroke="#000" stroke-width=".19">
<circle cx="79.9" cy="146.6" r="2.58"/>
<circle cx="88.5" cy="155.2" r="1.72"/>
</g>
<circle cx="79.9" cy="146.6" r="2.58" fill="#000"/>
<circle cx="79.9" cy="146.6" r="1.72" fill="#fff"/>
<g fill="none" stroke="#000" stroke-width=".19">
<circle cx="79.9" cy="146.6" r="1.72"/>
<circle cx="79.9" cy="155.2" r="2.58"/>
</g>
<circle cx="79.9" cy="155.2" r="2.58" fill="#000"/>
<circle cx="79.9" cy="155.2" r="1.72" fill="#fff"/>
<g fill="none" stroke="#000" stroke-width=".19">
<circle cx="135.8" cy="67.1" r="2.4"/>
<circle cx="79.9" cy="155.2" r="1.72"/>
</g>
<circle cx="135.8" cy="67.1" r="2.4" fill="#000"/>
<circle cx="135.8" cy="67.1" r="1.38" fill="#fff"/>
<g fill="none" stroke="#000" stroke-width=".19">
<circle cx="135.8" cy="67.1" r="1.38"/>
<circle cx="135.8" cy="75.7" r="2.4"/>
</g>
<circle cx="135.8" cy="75.7" r="2.4" fill="#000"/>
<circle cx="135.8" cy="75.7" r="1.38" fill="#fff"/>
<g fill="none" stroke="#000" stroke-width=".19">
<circle cx="105.7" cy="67.1" r="2.4"/>
<circle cx="135.8" cy="75.7" r="1.38"/>
</g>
<circle cx="105.7" cy="67.1" r="2.4" fill="#000"/>
<circle cx="105.7" cy="67.1" r="1.38" fill="#fff"/>
<g fill="none" stroke="#000" stroke-width=".19">
<circle cx="105.7" cy="67.1" r="1.38"/>
<circle cx="105.7" cy="75.7" r="2.4"/>
</g>
<circle cx="105.7" cy="75.7" r="2.4" fill="#000"/>
<circle cx="105.7" cy="75.7" r="1.38" fill="#fff"/>
<g fill="none" stroke="#000" stroke-width=".19">
<path d="M29.7 54a5.4 5.4 0 0 1 4.1-1.9h229.7a5.4 5.4 0 0 1 5.4 5.4v100.9a5.4 5.4 0 0 1-5.4 5.3h-229.7a5.4 5.4 0 0 1-5.4-5.3v-100.9a5.3 5.3 0 0 1 1.3-3.5z"/>
<circle cx="105.7" cy="75.7" r="1.38"/>
</g>
<g font-size="2.9">
<text x="110.9" y="65.4">R8</text>
<text x="114.3" y="60.4">Q3</text>
<text x="141.4" y="65.9">R5</text>
<text x="143.9" y="61.3">Q2</text>
<text x="175.3" y="62">J3</text>
<text x="228.7" y="65.7">Y1</text>
<text x="48.6" y="71.4">J1</text>
<text x="92" y="71.9" transform="rotate(-90 92 71.9)">C10</text>
<text x="162" y="70.1">R11</text>
<text x="169.8" y="69.3">D5</text>
<text x="207.9" y="69.7" transform="rotate(-90 207.9 69.7)">C15</text>
<text x="249.6" y="68.4">C14</text>
<text x="80.8" y="77">U1</text>
<text x="134" y="77.4" transform="rotate(-90 134 77.4)">R7</text>
<text x="228.5" y="72.2">12MHz</text>
<text x="63" y="80.2">D2</text>
<text x="156.4" y="89.9">R3</text>
<text x="66.6" y="95.9" transform="rotate(-90 66.6 95.9)">C7</text>
<text x="119.9" y="90.3">R6</text>
<text x="148.7" y="93.3">R4</text>
<text x="243.9" y="90.5" transform="rotate(-90 243.9 90.5)">C12</text>
<text x="239.9" y="98.4" transform="rotate(-45 239.9 98.4)">U3</text>
<text x="67.5" y="102.4" transform="rotate(-90 67.5 102.4)">C6</text>
<text x="68.7" y="108.8" transform="rotate(-90 68.7 108.8)">R2</text>
<text x="80.1" y="112.6">C5</text>
<text x="97" y="109.1" transform="rotate(-90 97 109.1)">R10</text>
<text x="57.2" y="116.5">F1</text>
<text x="63.2" y="116.9">R1</text>
<text x="78.2" y="117.4">U2</text>
<text x="183.9" y="117.8" transform="rotate(-90 183.9 117.8)">C13</text>
<text x="35.3" y="125.1" transform="rotate(-90 35.3 125.1)">C1</text>
<text x="100.7" y="123.5">C9</text>
<text x="190.1" y="122">C11</text>
<text x="252.9" y="123.2" transform="rotate(-90 252.9 123.2)">R12</text>
<text x="75.6" y="132">C3</text>
<text x="249.9" y="129.6" transform="rotate(-90 249.9 129.6)">R13</text>
<text x="39.9" y="136.3" transform="rotate(-90 39.9 136.3)">L1</text>
<text x="89.4" y="134.6">C8</text>
<text x="47.8" y="147.9">C2</text>
<text x="56.1" y="147.2">Q1</text>
<text x="65.8" y="154.3">C4</text>
</g>
<g font-size="1.9">
<text x="96.3" y="71" transform="rotate(-90 96.3 71)">.1uF</text>
<text x="122.4" y="67.6" transform="rotate(-90 122.4 67.6)">K3N</text>
<text x="152.1" y="67.6" transform="rotate(-90 152.1 67.6)">K3N</text>
<text x="211.9" y="69">27pF</text>
<text x="113.1" y="72.5" transform="rotate(-90 113.1 72.5)">10K</text>
<text x="128.6" y="76.6" transform="rotate(-90 128.6 76.6)">1M</text>
<text x="143.2" y="72.5" transform="rotate(-90 143.2 72.5)">10K</text>
<text x="164.6" y="77.3" transform="rotate(-90 164.6 77.3)">10K</text>
<text x="252.1" y="76.6" transform="rotate(-90 252.1 76.6)">27pF</text>
<text x="121.7" y="80.4" transform="rotate(-90 121.7 80.4)">1M</text>
<text x="150.9" y="83.9" transform="rotate(-90 150.9 83.9)">1M</text>
<text x="157.8" y="80" transform="rotate(-90 157.8 80)">1M</text>
<text x="68.9" y="86.2" transform="rotate(-90 68.9 86.2)">RD1</text>
<text x="234.1" y="88.6">.1uF</text>
<text x="70" y="95.1">0.1uF</text>
<text x="70.9" y="101.2">0.1uF</text>
<text x="82.6" y="107.1" transform="rotate(-90 82.6 107.1)">0.1uF</text>
<text x="91.6" y="107.1" transform="rotate(-90 91.6 107.1)">10k</text>
<text x="73.5" y="113.5" transform="rotate(-90 73.5 113.5)">10k</text>
<text x="95" y="118.7">10uF</text>
<text x="187.3" y="119.5" transform="rotate(-90 187.3 119.5)">.1uF</text>
<text x="193" y="115.5" transform="rotate(-90 193 115.5)">.1uF</text>
<text x="38.7" y="124.3">0.1uF</text>
<text x="241.8" y="120.5">1.82k</text>
<text x="64.5" y="126.8" transform="rotate(-90 64.5 126.8)">5.62k</text>
<text x="91.5" y="128.5" transform="rotate(-90 91.5 128.5)">470pF</text>
<text x="238.4" y="127.3">1.82k</text>
<text x="65.3" y="132.5">0.022uF</text>
<text x="50.8" y="141.4" transform="rotate(-90 50.8 141.4)">0.1uF</text>
<text x="59.9" y="140.2" transform="rotate(-90 59.9 140.2)">DMB</text>
<text x="70.2" y="146.2" transform="rotate(-90 70.2 146.2)">4.7uF</text>
</g>
</svg>
